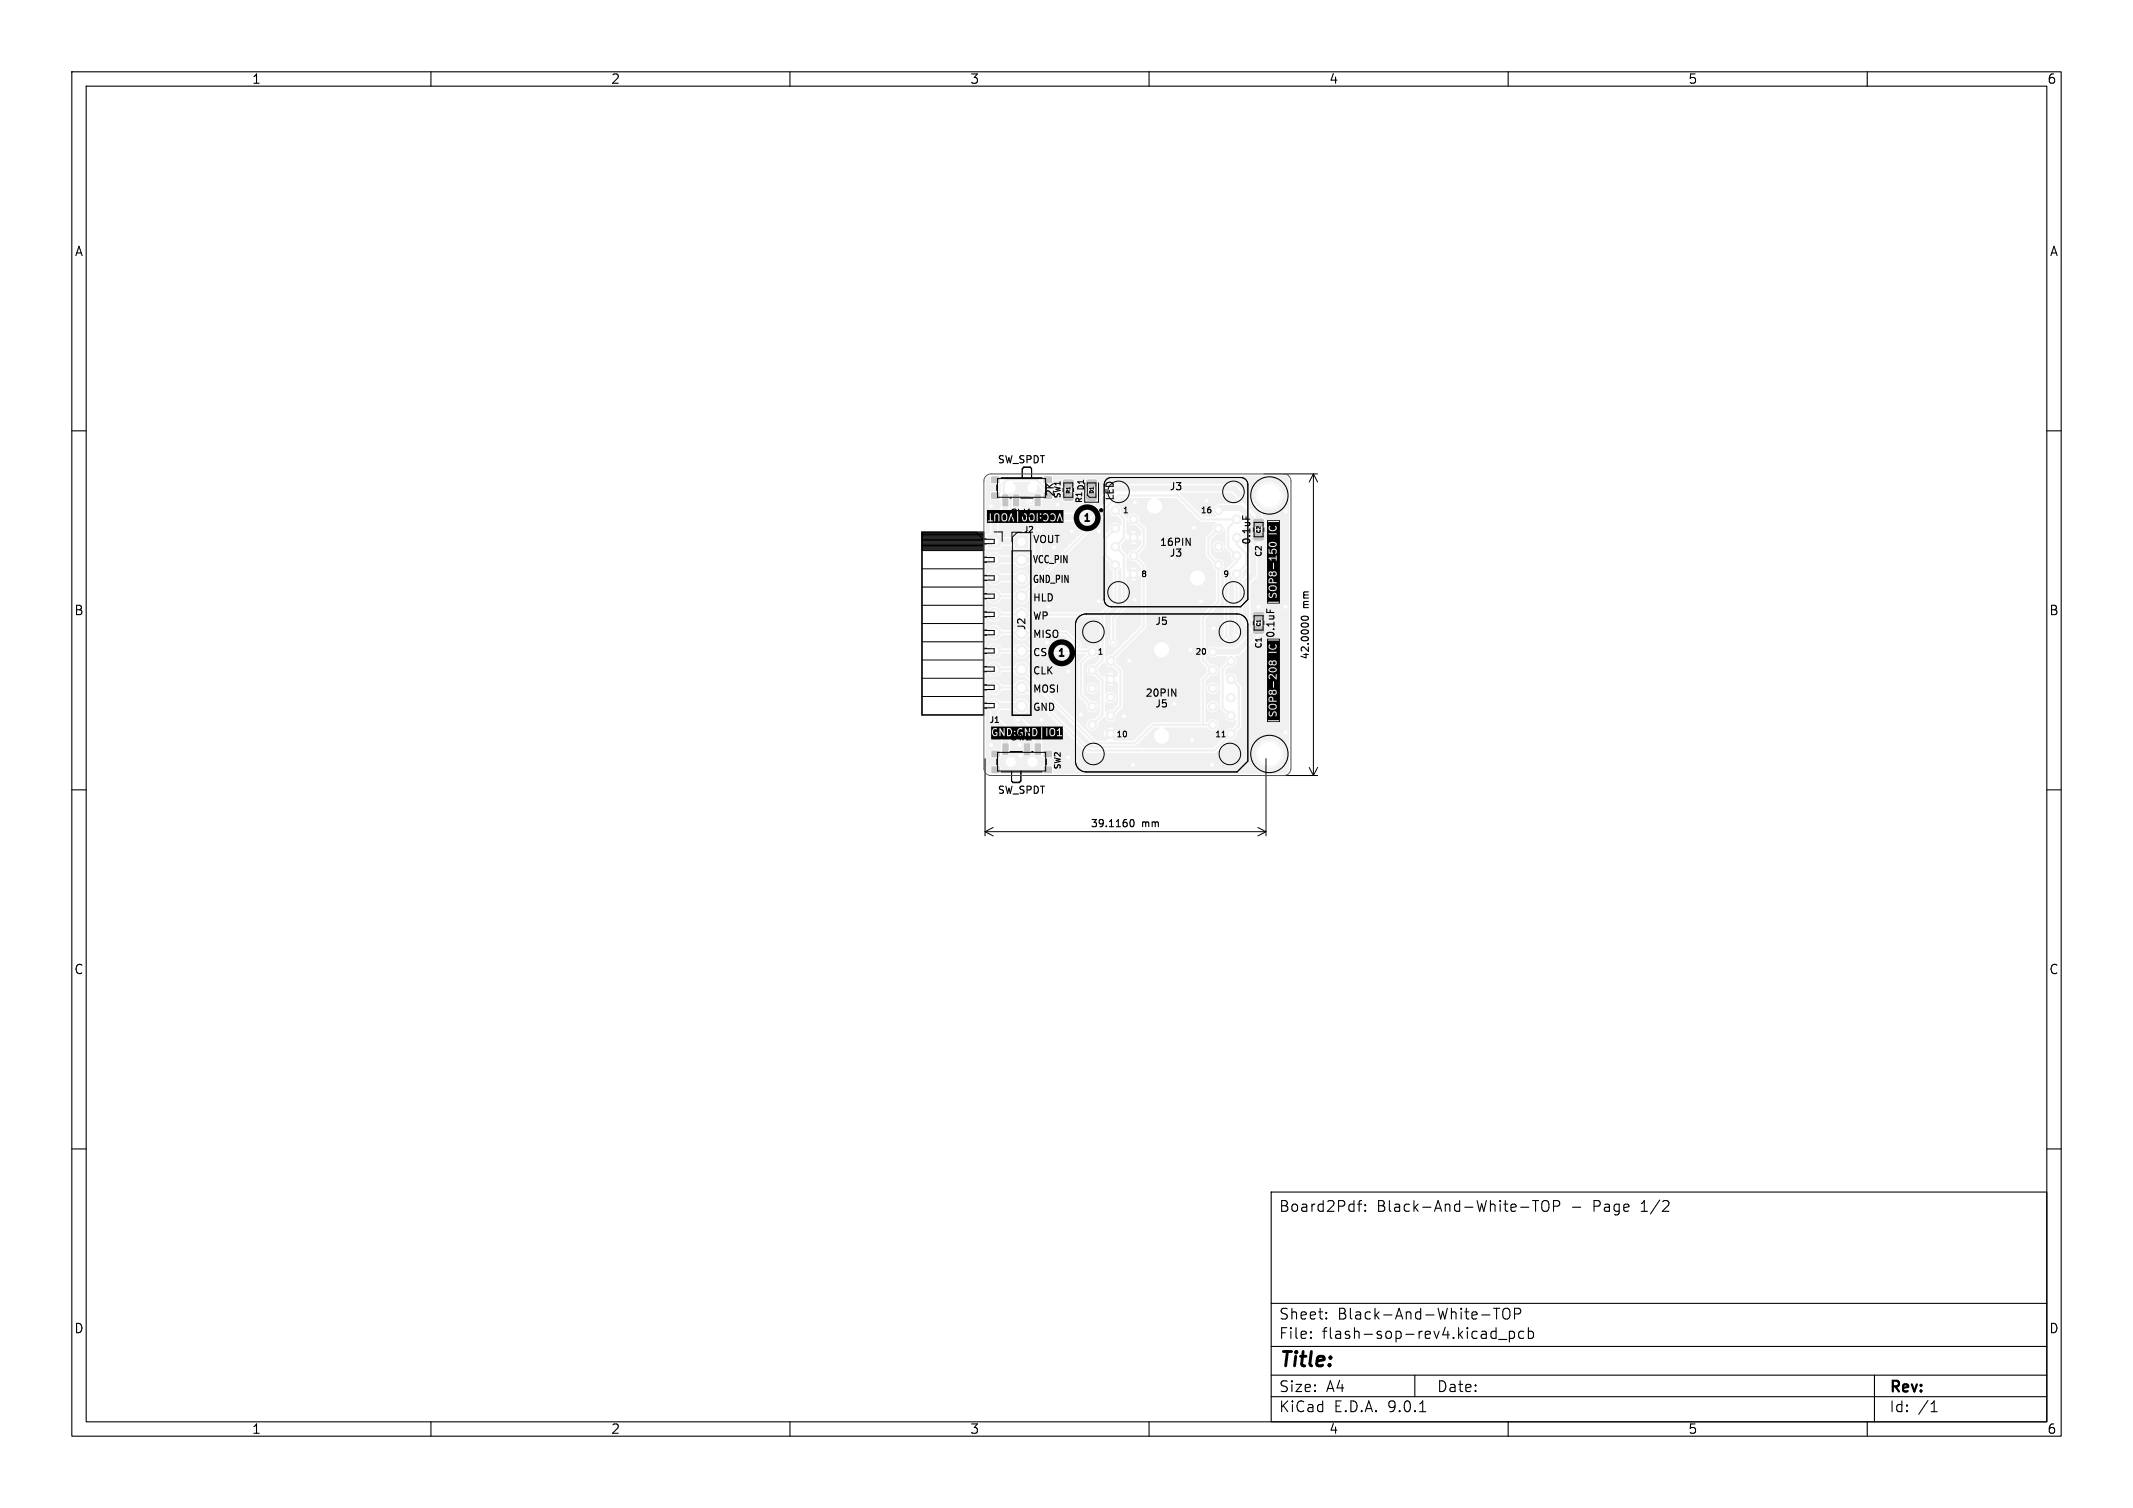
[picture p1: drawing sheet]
<svg xmlns="http://www.w3.org/2000/svg" width="297mm" height="210mm" viewBox="0 0 297 210" stroke-linecap="round" stroke-linejoin="round" font-family="sans-serif">
<g fill="#f0f0f0" stroke="#f0f0f0" stroke-width=".14">
<path d="M151.4 68.8l1.1-.1 .2 .2v.6l-.2 .2h-1l-.2-.3z"/>
<path d="M151.4 66.9l1.1-.1 .2 .3v.5l-.2 .2h-1l-.2-.2z"/>
<path d="M174.6 72.4l1.2-.1 .2 .3v.5l-.3 .2h-1l-.2-.2z"/>
<path d="M174.6 74.3l1.2-.1 .2 .3v.5l-.3 .2h-1l-.2-.2z"/>
<path d="M145.4 68.6h1v.8h-1z"/>
<path d="M145.4 66.4h1v.8h-1z"/>
<path d="M138.1 68.6h1v.8h-1z"/>
<path d="M138.1 66.4h1v.8h-1z"/>
<path d="M144.1 68.9h.7v1.5h-.7z"/>
<path d="M141.1 68.9h.7v1.5h-.7z"/>
<path d="M139.6 68.9h.7v1.5h-.7z"/>
<path d="M137.6 74.6h1.7v1.7h-1.7z"/>
<path d="M174.6 87.3l1.2-.1 .2 .3v.5l-.3 .2h-1l-.2-.2z"/>
<path d="M174.6 85.4l1.2-.1 .2 .3v.5l-.3 .2h-1l-.2-.2z"/>
<path d="M141.4 74.6h1.7v1.7h-1.7z"/>
<path d="M138.1 104.6h1v.8h-1z"/>
<path d="M138.1 106.8h1v.8h-1z"/>
<path d="M145.4 104.6h1v.8h-1z"/>
<path d="M145.4 106.8h1v.8h-1z"/>
<path d="M139.7 103.6h.6v1.5h-.6z"/>
<path d="M142.6 103.6h.7v1.5h-.7z"/>
<path d="M144.1 103.6h.7v1.5h-.7z"/>
<path d="M148.1 68.7h1.2l.1 .2v.6l-.2 .2h-1l-.2-.3z"/>
<path d="M148.1 66.9l1.2-.1 .1 .3v.6l-.2 .2-1-.1-.2-.2z"/>
<circle cx="155.3" cy="71.1" r=".6"/>
<circle cx="157.8" cy="72.3" r=".6"/>
<circle cx="155.3" cy="73.6" r=".6"/>
<circle cx="157.8" cy="74.9" r=".6"/>
<circle cx="155.3" cy="76.1" r=".6"/>
<circle cx="157.8" cy="77.4" r=".6"/>
<circle cx="155.3" cy="78.7" r=".6"/>
<circle cx="157.8" cy="79.9" r=".6"/>
<circle cx="172.2" cy="79.9" r=".6"/>
<circle cx="169.7" cy="78.7" r=".6"/>
<circle cx="172.2" cy="77.4" r=".6"/>
<circle cx="169.7" cy="76.1" r=".6"/>
<circle cx="172.2" cy="74.9" r=".6"/>
<circle cx="169.7" cy="73.6" r=".6"/>
<circle cx="172.2" cy="72.3" r=".6"/>
<circle cx="169.7" cy="71.1" r=".6"/>
<circle cx="152.1" cy="90.8" r=".6"/>
<circle cx="154.6" cy="92.1" r=".6"/>
<circle cx="152.1" cy="93.3" r=".6"/>
<circle cx="154.6" cy="94.6" r=".6"/>
<circle cx="152.1" cy="95.9" r=".6"/>
<circle cx="154.6" cy="97.1" r=".6"/>
<circle cx="152.1" cy="98.4" r=".6"/>
<circle cx="154.6" cy="99.7" r=".6"/>
<circle cx="152.1" cy="100.9" r=".6"/>
<circle cx="154.6" cy="102.2" r=".6"/>
<circle cx="171.4" cy="102.2" r=".6"/>
<circle cx="168.9" cy="100.9" r=".6"/>
<circle cx="171.4" cy="99.7" r=".6"/>
<circle cx="168.9" cy="98.4" r=".6"/>
<circle cx="171.4" cy="97.1" r=".6"/>
<circle cx="168.9" cy="95.9" r=".6"/>
<circle cx="171.4" cy="94.6" r=".6"/>
<circle cx="168.9" cy="93.3" r=".6"/>
<circle cx="171.4" cy="92.1" r=".6"/>
<circle cx="168.9" cy="90.8" r=".6"/>
<circle cx="138.4" cy="77.9" r=".85"/>
<circle cx="138.4" cy="80.5" r=".85"/>
<circle cx="138.4" cy="83" r=".85"/>
<circle cx="138.4" cy="85.6" r=".85"/>
<circle cx="138.4" cy="88.1" r=".85"/>
<circle cx="138.4" cy="90.6" r=".85"/>
<circle cx="138.4" cy="93.2" r=".85"/>
<circle cx="138.4" cy="95.7" r=".85"/>
<circle cx="138.4" cy="98.3" r=".85"/>
<circle cx="142.2" cy="78" r=".85"/>
<circle cx="142.2" cy="80.5" r=".85"/>
<circle cx="142.2" cy="83.1" r=".85"/>
<circle cx="142.2" cy="85.6" r=".85"/>
<circle cx="142.2" cy="88.1" r=".85"/>
<circle cx="142.2" cy="90.7" r=".85"/>
<circle cx="142.2" cy="93.2" r=".85"/>
<circle cx="142.2" cy="95.8" r=".85"/>
<circle cx="142.2" cy="98.3" r=".85"/>
<circle cx="176.7" cy="105" r="1.7"/>
<circle cx="176.7" cy="69" r="1.7"/>
<circle cx="150.7" cy="70.5" r=".4"/>
<circle cx="150" cy="89.8" r=".4"/>
<circle cx="155" cy="89.5" r=".4"/>
<circle cx="172.2" cy="88.5" r=".4"/>
<circle cx="143.5" cy="69.7" r=".4"/>
<circle cx="144.5" cy="73.8" r=".4"/>
<circle cx="141.8" cy="100.2" r=".4"/>
<circle cx="170.7" cy="89" r=".4"/>
<circle cx="166" cy="103" r=".4"/>
<circle cx="148.7" cy="93.5" r=".4"/>
<circle cx="168" cy="69.7" r=".4"/>
<circle cx="179" cy="71.3" r=".4"/>
<circle cx="168.7" cy="106.5" r=".4"/>
<circle cx="167.3" cy="83.7" r=".4"/>
<circle cx="145.8" cy="89.5" r=".4"/>
<circle cx="158" cy="70" r=".4"/>
<circle cx="153" cy="74" r=".4"/>
<circle cx="157.7" cy="106.5" r=".4"/>
<circle cx="165.7" cy="90.5" r=".4"/>
<circle cx="154" cy="67" r=".4"/>
<circle cx="175.3" cy="84.5" r=".4"/>
<circle cx="143.5" cy="89.5" r=".4"/>
<circle cx="145" cy="100.2" r=".4"/>
<circle cx="143.5" cy="92" r=".4"/>
<circle cx="142.1" cy="105.2" r=".4"/>
<circle cx="147.3" cy="70.3" r=".4"/>
<circle cx="148.7" cy="105.5" r=".4"/>
<circle cx="138" cy="103.8" r=".4"/>
<circle cx="158" cy="83.5" r=".4"/>
<circle cx="157.3" cy="92" r=".4"/>
<circle cx="138" cy="70.5" r=".4"/>
<circle cx="163.5" cy="98" r=".4"/>
<circle cx="146" cy="84.5" r=".4"/>
<circle cx="156.5" cy="99.8" r=".4"/>
<circle cx="166.3" cy="73.5" r=".4"/>
<circle cx="179" cy="84.5" r=".4"/>
<circle cx="175.3" cy="75.8" r=".4"/>
<circle cx="142" cy="103.8" r=".4"/>
<circle cx="150.5" cy="99.5" r=".4"/>
<circle cx="153" cy="83.7" r=".4"/>
<circle cx="169" cy="87.5" r=".4"/>
<circle cx="146.8" cy="76.3" r=".4"/>
<circle cx="173.5" cy="67" r=".4"/>
<circle cx="149.2" cy="74" r=".4"/>
<circle cx="179" cy="102" r=".4"/>
</g>
<g fill="none" stroke="#f0f0f0" stroke-width=".3">
<path d="M145.5 68l-1.2-1.2h-4.1l-.5 .5v1.2l.3 .2v1M147.2 68l1.2 1.2h.3M152 67.3h-3.3M152 69.2l-1.3 1.3M155.3 71.1l1.2 1.2v2.6l-1.2 1.2 1.2 1.2v7.2l-1.5 1.5v3.5M155.3 73.6l-1.3 1.3v2.5l1.3 1.3v5.1l-1.8 1.8M157.8 72.3l1.5 1.4v2.3l-1.5 1.4 1.5 1.4v8.5l-4.7 4.6v.2l1.4 1.3v4.9l-1.4 1.4M169.7 73.6l-1.5 1.4v2.3l1.5 1.4v5.1l-2.2 2.2v6l1.4 1.3-1.4 1.4v6.2M172.2 74.9v.9l1.3 1.3v1.5l-1.3 1.3v8.6M138.4 88.1h3.8M138.4 90.6h3.8M138.4 93.2h3.8"/>
<path d="M138.4 95.7h3.8M138.4 85.6h3.8M138.4 83h3.8M142.2 88.1h6.2l1.6 1.7M142.2 90.7h9.8l.1 .1-1.6 1.6v4.4l1.6 1.6M142.2 93.2l10.3 10.3h5.5l2.6-2.6h8.3M142.2 83.1l11.4-11.4v-.6l2.1-2.1h8.3l3.3 3.3h4.9l-1.2 1.2v2.7l1.2 1.2v.9l-1.5 1.4v9.3M142.2 85.6h11.3M153.5 85.6v6.3l-1.4 1.4 1.4 1.4v4.8l-1.4 1.4M171.4 94.6l1.1 1.1v5.4l-3.4 3.4h-17.6l-8.7-8.7h-.6M171.4 92.1l-1.1 1.1v5.3l1.1 1.2"/>
</g>
<path d="M138.4 77.9l5.4 .1M140 69.7v1.3l-1.6 1.6v2.8h3.8M141.5 69.7v1.3M142.5 72h8.7l4-4h16.5l3.5 3.5v1.3h-.7M144.5 69.7l-1 .1M144.5 73.8v3.5M169.7 71.1l.3-.3h2.8l2 2M173.5 75.8l1 1v3.2l-1 1v5.3l1.4 1.4 .3 .1-3 3h-3.3M138.4 80.5h3.8M142.2 98.3h-3.8v1.9l1.6 1.6v2.5M141.7 100.3l2.8 2.7v1.3M142.5 103.8l.5 .5v.5l-.5 .5h-.4" fill="none" stroke="#f0f0f0" stroke-width=".81"/>
<path d="M175.2 74.7v1.1" fill="none" stroke="#f0f0f0" stroke-width=".25"/>
<g fill="#f0f0f0">
<path d="M141 67.1h2.4l.1 .1a.72 .72 0 0 0-.4 1 .72 .72 0 0 0 .9 .4 .72 .72 0 0 0 .4-1l.1-.1 .8 .8a.16 .16 0 0 1 0 .1 .16 .16 0 0 1-.1 .2l-.1 .3-.2-.2h-.8l-.2 .4a.67 .67 0 0 0-1 .5 .67 .67 0 0 0 .8 .7 .15 .15 0 0 1 .2 0 .15 .15 0 0 1 .1 .2l.1 .1h.9l.2-1h1.3v-1.2h.1h.5l.7 .7 .1 .5 .2 .2 1.2 .1 .2-.2 .1-.2 .1-.7-.3-.3-1.2-.1-.9-.8h-1.7l.1-.2h.8l.1-.1v-.3h1.2l.1 .8 .3 .2h1.1l.4-.3h1.3l.5 .3h1l.3-.1 .1-.3v-.7l-.4-.3h-1l-.5 .4h-1.3l-.4-.4h-1.1l-.2 .2-.2 .2h-1.2v-.6l.1-.1h32a.75 .75 0 0 1 .8 .7v40a.75 .75 0 0 1-.8 .7h-32h-.1v-1l-.2-.1-1.1 .1-.1 1h-.1h-5.7h-.1l-.1-1-1.1-.1-.2 .2v.9a.59 .59 0 0 1-.6-.7v-1h2.7a.7 .7 0 0 0 .7 .8 .7 .7 0 0 0 .8-.8h1.5v.2a.7 .7 0 0 0 1.1 .5 .7 .7 0 0 0 0-1.2 .7 .7 0 0 0-1.1 .5h-1.5l-.1-.1a.7 .7 0 0 0-.7-.5 .7 .7 0 0 0-.7 .6h-2.7v-7.5l.5 .6v1.2l.2 .3 1.4 1.4v2.4l-1.4 .1-.1 .9 .2 .2h1.1l.2-.4 .2 .1h.8l.1-.1 .1-3.5-.1-.3-1.2-1.2h1.8l.2 .4 2.6 2.6 .1 2 .9 .1 .2-.1 .1 .3 .2 .1h1.1l.1-.2v-.5h28.2v.2a1.9 1.9 0 0 0 2.9 1.5 1.9 1.9 0 0 0 0-3.2 1.9 1.9 0 0 0-2.9 1.5h-28.2v-.4l-.1-.1h-1.4v-1.5l-.1-.3-2.9-2.8a.62 .62 0 0 0-1 .4h-1.8l-.3-.3v-.7l.3-.3h2.1a1.07 1.07 0 0 0 1.5 .2 1.07 1.07 0 0 0 0-1.6 1.07 1.07 0 0 0-1.5 .2l-2.1-.1a1.08 1.08 0 0 0-1.9 .4l-.1-.1v-1.8l.1-.1a1.13 1.13 0 0 0 1 .8 1.13 1.13 0 0 0 1.1-.7h1.7a1.14 1.14 0 0 0 1.8 .4l8.5 8.4h17.7l1.9-1.9a.9 .9 0 0 0 1.1-1.1l.7-.7v-5.6l-.7-.7a.84 .84 0 0 0-.4-1 .84 .84 0 0 0-1 .2l-.2-.1v-.6l.6-.6a.86 .86 0 0 0 .9-.4 .86 .86 0 0 0-.1-1l.6-.2 2.8-2.8h.5l.3-.4v-.6l-.2-.3-.2-.1h-.7l-1-1v-4.7l.9-.9 .1-.3v-3.4l-.1-.3-.9-.9v-1.4l.6-.6h1.1l.2-.1 .2-.3v-.6l-.3-.4v-.7l-.2-.3-2.2-2.2h1.3a1.9 1.9 0 0 0 2.7 1.8 1.9 1.9 0 0 0 .4-3.2 1.9 1.9 0 0 0-3 1.1l-.1 .3h-1.3l-1.4-1.4-.3-.1h-16.6l-.3 .1-1.9 1.8h-.1v-.6l-.2-.2h-1.4l-.2 .4v.7l-.3 .3a.62 .62 0 0 0-.6 .7 .62 .62 0 0 0 .7 .5 .62 .62 0 0 0 .5-.8l.4-.4h.6l-1.4 1.5h-8.2l-.7-.7-.1-1.9h-1l-.1 .8v1.6l1.2 1.3 .3 .1h8.9l.3-.1 1.5-1.5 .2 .1-.1 .5-10.6 10.5a1.16 1.16 0 0 0-1.4 .6h-1.8a1.08 1.08 0 0 0-1-.7 1.08 1.08 0 0 0-1 .7l-.1-.1v-1.7l.1-.1a1.13 1.13 0 0 0 1.9 .3h2.1a1.06 1.06 0 0 0 1.5 .2 1.06 1.06 0 0 0 0-1.6 1.06 1.06 0 0 0-1.5 .2h-2.1a1.07 1.07 0 0 0-1.1-.5 1.07 1.07 0 0 0-.8 .8l-.1-.1v-1.8l.1-.1a1.12 1.12 0 0 0 1.9 .4h2.1a1.11 1.11 0 0 0 1.8 0h.6l.3-.1 1-1v-3.8a.61 .61 0 0 0-.6-.6 .61 .61 0 0 0-.6 .6v3.3l-.4 .4h-.4a1.1 1.1 0 0 0-1.7-.1h-2.1a1.07 1.07 0 0 0-1.1-.4 1.07 1.07 0 0 0-.8 .8l-.1-.1v-1.3l.3 .2h1.7l.2-.2 .1-.3h1.5l.1 .1v.3l.2 .1h1.7l.2-.1v-1.8l-.1-.2h-1.8l-.2 .1-.1 .3h-1.5l-.2-.4-.4-.1 .1-1.5 1.4-1.4 .1-.3v-1.5l-.2-.9 .1-.1a.74 .74 0 0 0 .9-.5 .74 .74 0 0 0-.4-.9z"/>
<path d="M137.3 93.5h.1a1.13 1.13 0 0 0 1 .7 1.13 1.13 0 0 0 1.1-.7l1.7 .1a1.16 1.16 0 0 0 1.5 .6l9.7 9.6 5.6 .1 2.7-2.6h.7l.1 .1a1.06 1.06 0 0 0-.8 1.5 1.06 1.06 0 0 0 1.6 .4 1.06 1.06 0 0 0 .1-1.6l-.4-.3v-.1h6.1a.82 .82 0 0 0 1.3 .2 .82 .82 0 0 0-.1-1.3 .82 .82 0 0 0-1.2 .4l-.2-.1v-2.2h.2a.8 .8 0 0 0 1 .9 .8 .8 0 0 0 .3-1.4 .8 .8 0 0 0-1.3 .4v.1h-.2v-2.5h.2a.8 .8 0 0 0 1 .8 .8 .8 0 0 0 .3-1.3 .8 .8 0 0 0-1.3 .3v.2h-.2v-.9l.7-.8a.84 .84 0 0 0 1.1-.8 .84 .84 0 0 0-1.1-.8l-.7-.7v-5.6l2.1-2.2v-4.6a.84 .84 0 0 0 .4-1.1 .84 .84 0 0 0-1-.4l-.8-.8v-1.9l.8-.8a.93 .93 0 0 0 1.1-.8l.1 .1v2.3h-.1a.81 .81 0 0 0-1.2-.6 .81 .81 0 0 0-.1 1.3 .81 .81 0 0 0 1.3-.4l.1-.1 .8 .9v.5l.4 .6-1.4 1.5v8.8a.62 .62 0 0 0 0 .9 .62 .62 0 0 0 .9 0 .62 .62 0 0 0-.2-.9v-8.6l.2-.2 .1 .2a1.02 1.02 0 0 0 .4 .8v7.3a.62 .62 0 0 0 0 .9 .62 .62 0 0 0 .9 0 .62 .62 0 0 0-.1-.9v-7.3a.92 .92 0 0 0 .4-1.1l.7-.7h.2v.9l-.9 .8-.1 .3v5.4l.1 .3 1.2 1.3-2.2 2.2h-2.7a.81 .81 0 0 0-1.1 .2 .81 .81 0 0 0 .2 1.1 .81 .81 0 0 0 1.1 0h1.2l.1 .1a1.01 1.01 0 0 0-.2 .9l-.7 .8v5.4l.7 .8a.85 .85 0 0 0 .5 1 .85 .85 0 0 0 1-.2v.8l-.4 .4a.9 .9 0 0 0-1.1 1.1l-1.7 1.6h-17.2l-8.4-8.3a1.09 1.09 0 0 0-.9-1.1 1.09 1.09 0 0 0-1.2 .7h-1.8a1.08 1.08 0 0 0-1-.7 1.08 1.08 0 0 0-1 .7l-.1-.1z"/>
<path d="M137.3 85.9l.1-.1a1.13 1.13 0 0 0 1 .8 1.13 1.13 0 0 0 1.1-.7h1.7a1.11 1.11 0 0 0 1.1 .8 1.11 1.11 0 0 0 1-.7h9.8v5.7l-.7 .8a.84 .84 0 0 0-1.1 .8 .84 .84 0 0 0 1.1 .8l.7 .8v4.5l-.8 .8a.81 .81 0 0 0-1 1 .81 .81 0 0 0 1.4 .2h1.5l.4 .5 .5-.5-.4-.1-.5 .1h-1.5l.2-.4v-.3l.9-.9a.84 .84 0 0 0 1.1 .6 .84 .84 0 0 0 .5-1l1-1v-5l-1-1v-.8l1.2-1.2h4.1a1.06 1.06 0 0 0 1.4 1.1 1.06 1.06 0 0 0 .4-1.8 1.06 1.06 0 0 0-1.8 .5v.2h-4.1l3-3v-7h6.1a1.06 1.06 0 0 0 1.4 1.1 1.06 1.06 0 0 0 .4-1.8 1.06 1.06 0 0 0-1.8 .5v.2h-6.1v-1.7l-1-1v-.6l1-1.1v-2.3l-1-1.1a.82 .82 0 0 0-.6-1.1 .82 .82 0 0 0-1 .8h-.1l-.8-.9a.95 .95 0 0 0-1-1.2l.8-.8h4.4l.1 .1a1.06 1.06 0 0 0-.5 1.6 1.06 1.06 0 0 0 1.7 0 1.06 1.06 0 0 0-.5-1.6l.1-.1h2.7l3.2 3.2 2.2 .1v.2a.89 .89 0 0 0-.4 1l-1 1v2.4l1 1.1a.98 .98 0 0 0 .4 1.1v4.2l-2.2 2.3v6l1 1.1v.5l-1 1v6h-6.7l-2.6 2.5h-2.6l-.6-.5-.5 .5h-1.4l-1.1-1h2.1l.1 .6 .4-.5 .1 .1a.34 .34 0 0 0 .4 .2 .34 .34 0 0 0 .3-.3l.4 .5 .1-.4-.1-.5-.4 .4a.37 .37 0 0 0-.4-.3 .37 .37 0 0 0-.4 .3l-.4-.4-.1 .3h-2.1l-8.4-8.4a1.11 1.11 0 0 0-.5-1.4 1.11 1.11 0 0 0-1.5 .5h-1.8a1.08 1.08 0 0 0-1-.7 1.08 1.08 0 0 0-1 .8l-.1-.1v-1.8l.1-.1a1.13 1.13 0 0 0 1 .8 1.13 1.13 0 0 0 1.1-.7h1.7a1.11 1.11 0 0 0 1.1 .7 1.11 1.11 0 0 0 1-.7l7.9 .1v.1l-1.1 1.1v4.6l1.2 1.3a.81 .81 0 0 0 .7 1 .81 .81 0 0 0 .9-.9 .81 .81 0 0 0-1.1-.7l-.9-1v-.8h.4a.8 .8 0 0 0 1.1 .8 .8 .8 0 0 0 .2-1.3 .8 .8 0 0 0-1.3 .3v.2h-.4v-3.2l.9-1a.83 .83 0 0 0 1-.5 .83 .83 0 0 0-.3-1 .83 .83 0 0 0-1.1 .2h-.9l-.1-.1a.64 .64 0 0 0 .1-.7 .64 .64 0 0 0-.6-.4l-1.5-1.3h-5.2a1.11 1.11 0 0 0-1-.7 1.11 1.11 0 0 0-1 .7l-1.8-.1a1.08 1.08 0 0 0-1-.6 1.08 1.08 0 0 0-1 .7l-.1-.1z"/>
<path d="M152.9 93l.9-.8a.95 .95 0 0 0 1.1 .7l.7 .7v.6l-.1 .1-.1-.1-.4 .4 .4 .4 .2-.1v.1v3.1l-.7 .8a1.26 1.26 0 0 0-1 .3v-1.6a.82 .82 0 0 0 1.5-.1 .82 .82 0 0 0-1-1.1l-.4 .2h-.1v-1.2l.7 .1 .5-.1-.5-.5-.4 .5h-.3v-.4l.4-.4a.33 .33 0 0 0 .4 .3 .33 .33 0 0 0 .2-.5 .33 .33 0 0 0-.6 .1l-.1 .1-.4-.4-.1 .2h-.1l-.5-.6h1.1l.4 .4 .5-.4-.4-.1-.5 .1h-1.1l-.2-.2z"/>
<path d="M156.9 77.5h.1a.96 .96 0 0 0 1.1 .7l.8 .8v.7h-.2l-.1-.2-.4 .4 .4 .5 .1-.2h.2v6.9l-4.1 4.1-.5 .1-.3 .3-.1-.1v-5.7l1.7-1.9 .1-4.4 .3-.4 .1 .1v5.1l-1.4 1.6-.1 3.1a.63 .63 0 0 0-.1 .9 .63 .63 0 0 0 1 0 .63 .63 0 0 0-.1-.9v-2.9l1.5-1.6v-3.8l.9 .1 .5-.1-.5-.4-.4 .4h-.5v-.3h.1l.5-.5a.33 .33 0 0 0 .4 .4 .33 .33 0 0 0 .2-.6 .33 .33 0 0 0-.6 .1l-.1 .1-.4-.4-.1 .1v-.4h.5l.4 .4 .5-.4-.4-.2-1 .2z"/>
<path d="M137.3 88.4h.1a1.13 1.13 0 0 0 1 .8 1.13 1.13 0 0 0 1.1-.7h1.7a1.15 1.15 0 0 0 1 .7 1.15 1.15 0 0 0 1.1-.7h4.9l1.2 1.1 .2 .6-.1 .1h-6.2a1.15 1.15 0 0 0-1-.7 1.15 1.15 0 0 0-1.1 .7h-1.7a1.11 1.11 0 0 0-1.1-.7 1.11 1.11 0 0 0-1 .8l-.1-.1z"/>
<path d="M137.3 83.3h.1a1.13 1.13 0 0 0 1 .8 1.13 1.13 0 0 0 1.1-.7h1.7a1.11 1.11 0 0 0 1.4 .6 1.11 1.11 0 0 0 .6-1.4l10.7-10.7 .1-.6 .4-.4a.95 .95 0 0 0 1.2 1l.5 .5v.8a.85 .85 0 0 0-1.1-.3 .85 .85 0 0 0-.5 .9l-.9 1v2.6l.9 1a.98 .98 0 0 0 .4 1.1v4.1l-1.6 1.6-10 .1a1.15 1.15 0 0 0-1-.8 1.15 1.15 0 0 0-1.1 .7h-1.7a1.12 1.12 0 0 0-1.1-.7 1.12 1.12 0 0 0-1 .8l-.1-.1z"/>
<path d="M156.9 72.4h.1a.99 .99 0 0 0 1.1 .7l.8 .8v.7h-.2l-.1-.2-.4 .5 .4 .4 .1-.2h.2v.7l-.8 .8a.98 .98 0 0 0-1.1 .8l-.9-1v-.5l.2-.2h1.1l.4 .1 .5-.1-.5-.5-.4 .5h-1.1l.5-.6 .2 .2 .5-.5a.33 .33 0 0 0 .4 .4 .33 .33 0 0 0 .2-.6 .33 .33 0 0 0-.6 .1l-.1 .1-.4-.4-.1 .1v-.4h.5l.4 .4 .5-.4-.4-.1-1 .1z"/>
<path d="M137.5 66.5a.24 .24 0 0 1 .4-.1v.8l.1 .2h1.4v1.1l-1.3-.1-.2 .2v.8l.1 .2h1.3l.1 1.1-1.5 1.6-.1 2-.5 .2v-.1v-7.4z"/>
<path d="M164.3 68.7l7.2-.1 1.4 1.4-.1 .1-3.1 .1a.89 .89 0 0 0-.8 .7 .89 .89 0 0 0 .5 1l-.1 .1h-1.8z"/>
</g>
<g fill="#fff" stroke="#fff" stroke-width=".14">
<circle cx="176.7" cy="105" r="1.6"/>
<circle cx="176.7" cy="69" r="1.6"/>
<circle cx="150.8" cy="70.5" r=".2"/>
<circle cx="150" cy="89.7" r=".2"/>
<circle cx="155" cy="89.5" r=".2"/>
<circle cx="172.2" cy="88.5" r=".2"/>
<circle cx="143.5" cy="69.8" r=".2"/>
<circle cx="144.5" cy="73.8" r=".2"/>
<circle cx="141.7" cy="100.3" r=".2"/>
<circle cx="170.8" cy="89" r=".2"/>
<circle cx="166" cy="103" r=".2"/>
<circle cx="148.8" cy="93.5" r=".2"/>
<circle cx="168" cy="69.8" r=".2"/>
<circle cx="179" cy="71.2" r=".2"/>
<circle cx="168.8" cy="106.5" r=".2"/>
<circle cx="167.2" cy="83.8" r=".2"/>
<circle cx="145.7" cy="89.5" r=".2"/>
<circle cx="158" cy="70" r=".2"/>
<circle cx="153" cy="74" r=".2"/>
<circle cx="157.8" cy="106.5" r=".2"/>
<circle cx="165.8" cy="90.5" r=".2"/>
<circle cx="175.2" cy="84.5" r=".2"/>
<circle cx="143.5" cy="89.5" r=".2"/>
<circle cx="145" cy="100.3" r=".2"/>
<circle cx="143.5" cy="92" r=".2"/>
<circle cx="142.1" cy="105.3" r=".2"/>
<circle cx="147.2" cy="70.2" r=".2"/>
<circle cx="148.8" cy="105.5" r=".2"/>
<circle cx="138" cy="103.7" r=".2"/>
<circle cx="158" cy="83.5" r=".2"/>
<circle cx="157.2" cy="92" r=".2"/>
<circle cx="138" cy="70.5" r=".2"/>
<circle cx="163.5" cy="98" r=".2"/>
<circle cx="146" cy="84.5" r=".2"/>
<circle cx="156.5" cy="99.7" r=".2"/>
<circle cx="166.2" cy="73.5" r=".2"/>
<circle cx="179" cy="84.5" r=".2"/>
<circle cx="175.2" cy="75.8" r=".2"/>
<circle cx="142" cy="103.7" r=".2"/>
<circle cx="150.5" cy="99.5" r=".2"/>
<circle cx="153" cy="83.7" r=".2"/>
<circle cx="169" cy="87.5" r=".2"/>
<circle cx="146.8" cy="76.2" r=".2"/>
<circle cx="173.5" cy="67" r=".2"/>
<circle cx="149.2" cy="74" r=".2"/>
<circle cx="179" cy="102" r=".2"/>
<circle cx="143.7" cy="67.9" r=".45"/>
<circle cx="140.7" cy="67.9" r=".45"/>
<circle cx="160.7" cy="70.5" r=".8"/>
<circle cx="166.7" cy="80.5" r=".8"/>
<circle cx="155.3" cy="71.1" r=".32"/>
<circle cx="157.8" cy="72.3" r=".32"/>
<circle cx="155.3" cy="73.6" r=".32"/>
<circle cx="157.8" cy="74.9" r=".32"/>
<circle cx="155.3" cy="76.1" r=".32"/>
<circle cx="157.8" cy="77.4" r=".32"/>
<circle cx="155.3" cy="78.7" r=".32"/>
<circle cx="157.8" cy="79.9" r=".32"/>
<circle cx="172.2" cy="79.9" r=".33"/>
<circle cx="169.7" cy="78.7" r=".33"/>
<circle cx="172.2" cy="77.4" r=".33"/>
<circle cx="169.7" cy="76.1" r=".33"/>
<circle cx="172.2" cy="74.9" r=".33"/>
<circle cx="169.7" cy="73.6" r=".33"/>
<circle cx="172.2" cy="72.3" r=".33"/>
<circle cx="169.7" cy="71.1" r=".33"/>
<circle cx="161.7" cy="90.5" r=".8"/>
<circle cx="161.7" cy="102.5" r=".8"/>
<circle cx="152.1" cy="90.8" r=".33"/>
<circle cx="154.6" cy="92.1" r=".33"/>
<circle cx="152.1" cy="93.3" r=".33"/>
<circle cx="154.6" cy="94.6" r=".33"/>
<circle cx="152.1" cy="95.9" r=".33"/>
<circle cx="154.6" cy="97.1" r=".33"/>
<circle cx="152.1" cy="98.4" r=".33"/>
<circle cx="154.6" cy="99.7" r=".33"/>
<circle cx="152.1" cy="100.9" r=".33"/>
<circle cx="154.6" cy="102.2" r=".33"/>
<circle cx="171.4" cy="102.2" r=".32"/>
<circle cx="168.9" cy="100.9" r=".32"/>
<circle cx="171.4" cy="99.7" r=".32"/>
<circle cx="168.9" cy="98.4" r=".32"/>
<circle cx="171.4" cy="97.1" r=".32"/>
<circle cx="168.9" cy="95.9" r=".32"/>
<circle cx="171.4" cy="94.6" r=".32"/>
<circle cx="168.9" cy="93.3" r=".32"/>
<circle cx="171.4" cy="92.1" r=".32"/>
<circle cx="168.9" cy="90.8" r=".32"/>
<circle cx="138.4" cy="75.4" r=".5"/>
<circle cx="138.4" cy="77.9" r=".5"/>
<circle cx="138.4" cy="80.5" r=".5"/>
<circle cx="138.4" cy="83" r=".5"/>
<circle cx="138.4" cy="85.6" r=".5"/>
<circle cx="138.4" cy="88.1" r=".5"/>
<circle cx="138.4" cy="90.6" r=".5"/>
<circle cx="138.4" cy="93.2" r=".5"/>
<circle cx="138.4" cy="95.7" r=".5"/>
<circle cx="138.4" cy="98.3" r=".5"/>
<circle cx="142.2" cy="75.4" r=".5"/>
<circle cx="142.2" cy="78" r=".5"/>
<circle cx="142.2" cy="80.5" r=".5"/>
<circle cx="142.2" cy="83.1" r=".5"/>
<circle cx="142.2" cy="85.6" r=".5"/>
<circle cx="142.2" cy="88.1" r=".5"/>
<circle cx="142.2" cy="90.7" r=".5"/>
<circle cx="142.2" cy="93.2" r=".5"/>
<circle cx="142.2" cy="95.8" r=".5"/>
<circle cx="142.2" cy="98.3" r=".5"/>
<circle cx="140.7" cy="106.1" r=".45"/>
<circle cx="143.7" cy="106.1" r=".45"/>
</g>
<g fill="#c4c4c4" stroke="#c4c4c4" stroke-width=".14">
<path d="M151.4 68.8l1.1-.1 .2 .2v.6l-.2 .2h-1l-.2-.3z"/>
<path d="M151.4 66.9l1.1-.1 .2 .3v.5l-.2 .2h-1l-.2-.2z"/>
<path d="M174.6 72.4l1.2-.1 .2 .3v.5l-.3 .2h-1l-.2-.2z"/>
<path d="M174.6 74.3l1.2-.1 .2 .3v.5l-.3 .2h-1l-.2-.2z"/>
<path d="M145.4 68.6h1v.8h-1z"/>
<path d="M145.4 66.4h1v.8h-1z"/>
<path d="M138.1 68.6h1v.8h-1z"/>
<path d="M138.1 66.4h1v.8h-1z"/>
<path d="M144.1 68.9h.7v1.5h-.7z"/>
<path d="M141.1 68.9h.7v1.5h-.7z"/>
<path d="M139.6 68.9h.7v1.5h-.7z"/>
<path d="M174.6 87.3l1.2-.1 .2 .3v.5l-.3 .2h-1l-.2-.2z"/>
<path d="M174.6 85.4l1.2-.1 .2 .3v.5l-.3 .2h-1l-.2-.2z"/>
<path d="M138.1 104.6h1v.8h-1z"/>
<path d="M138.1 106.8h1v.8h-1z"/>
<path d="M145.4 104.6h1v.8h-1z"/>
<path d="M145.4 106.8h1v.8h-1z"/>
<path d="M139.7 103.6h.6v1.5h-.6z"/>
<path d="M142.6 103.6h.7v1.5h-.7z"/>
<path d="M144.1 103.6h.7v1.5h-.7z"/>
<path d="M148.1 68.7h1.2l.1 .2v.6l-.2 .2h-1l-.2-.3z"/>
<path d="M148.1 66.9l1.2-.1 .1 .3v.6l-.2 .2-1-.1-.2-.2z"/>
</g>
<g fill="none" stroke="#000" stroke-width=".75">
<circle cx="151.4" cy="72.1" r="1.5"/>
<circle cx="147.8" cy="90.9" r="1.5"/>
</g>
<g fill="none" stroke="#000" stroke-width=".15">
<path d="M10 10h277v190h-277zM12 12h273v186h-273zM60 10v2M110 10v2M160 10v2M210 10v2M260 10v2M10 60h2M165.2 75l.5 1v-1M173 71.8v.5M285 60h2M163.2 96l.5 1v-1"/>
<path d="M176.4 84.8v.5M181.2 86a.59 .59 0 0 1 1 .1 .57 .57 0 0 1-1-.1zM10 110h2M138.6 100.6h.4M157.5 114.2l.1-.1a.53 .53 0 0 1 .3 .5 .53 .53 0 0 1-.3 .5 .66 .66 0 0 1-.1-.9zM285 110h2M10 160h2M177 166h108v32h-108zM189 167.7h.6M189.6 167.2l-.3 .1-.1 .1v1.3M190.1 168.6h.1l-.1 .1M190.1 168.6h-.1l.1 .1"/>
<path d="M190.1 167.8v.1M190.1 168.6v.1M190.1 167.8h.1l-.1 .1M190.1 167.8h-.1l.1 .1M211.7 168.1h1.2M213.4 167.2h.8M213.8 167.2v1.5M214.9 167.3a.5 .5 0 0 1 .5-.1 .5 .5 0 0 1 .3 .5v.5a.5 .5 0 0 1-.5 .5 .5 .5 0 0 1-.5-.5v-.5zM216.3 168h.6a.41 .41 0 0 0 .3-.4 .41 .41 0 0 0-.3-.4h-.6v1.5M232.2 167.3a.41 .41 0 0 1 .1 .5l-.8 .9h.9M285 160h2M60 198v2"/>
<path d="M110 198v2M160 198v2M177 194.5h108M177 191.5h108M177 187.5h108M177 181.5h108M182.5 186.3h.1l-.1 .1M182.5 186.3v.1M182.5 185.5v.1M182.5 185.5h.1l-.1 .1M184.7 183.6v.1M184.7 183.6h-.1l.1 .1"/>
<path d="M184.7 182.8v.1M184.7 182.8h-.1l.1 .1M197 191.5v3M197.7 196.6h.8M206.3 183.1h1.2M207.9 185.4l.4 .1M208 182.2h.8M208.3 184.9v1.5M208.3 186.3l-.4 .1M208.4 182.2v1.5M208.7 186.5h1.1M209.5 182.3a.5 .5 0 0 1 .5-.1 .5 .5 0 0 1 .2 .5v.5a.5 .5 0 0 1-.5 .5 .5 .5 0 0 1-.5-.5v-.5z"/>
<path d="M210 198v2M210.2 185.5l.4-.1 .3 .3v.4l-.2 .2-.1 .1-.4-.1M210.2 185.4v1.5M210.9 183h.6a.41 .41 0 0 0 .3-.4 .41 .41 0 0 0-.3-.4h-.6v1.5M212.2 185.5l-.5-.1-.2 .3v.4l.1 .2 .1 .1 .5-.1M212.8 185.5l.4-.1 .3 .3v.4l-.1 .2-.2 .1-.4-.1M212.8 184.9v1.5M260 198v2M261 191.5v6.5M268.9 196.6h.8M269 195.5l.3-.4v1.5"/>
<circle cx="176.7" cy="69" r="2.6"/>
<circle cx="176.7" cy="105" r="2.6"/>
</g>
<g fill="#000">
<path d="M139.6 71.7l.2-.1 .3 .1v.5l-.2 .3-.3-.1zM143.4 71.7l.2-.1 .3 .1v.5l-.2 .3-.3-.1zM137.4 71h10.7v1.8h-10.7v-.3l.2 .1h.6v-.1h-.2v-.8h.4v.9h.2v-.8l.1-.2 .3 .2 .1 .8h.1v-.7h.2l.1 .5 .1 .2 .8-.1 .1 .1 .3-.8 .3 .8 .1-.1-.4-1-.4 1h-.3l.2-.3v-.3l-.1-.3-.3-.1h-.3l-.2 .4h-.2l-.1-.3-.2-.1h-.3l-.2 .2h-.4v-.2h-.1l-.1 1h-.4v-1.3h4.2l.1 1.5h.1v-.8h.5l.1 .6 .3 .1 .3-.2v-.5h.2l.1 .5 .2 .2h.3l.2-.2 .1-.2v-.3l-.2-.4h.4v1l.1 .1 .1-.5h.3l.1 .1 .1-.1-.1-.1-.4 .1v-.5h.3l.1 .1 .3-.1 .1 .1a.29 .29 0 0 1 .5 .1 .37 .37 0 0 1 0 .5 .37 .37 0 0 1-.4 .1h-.2l.1 .2h.5l.2-.5-.1-.5 .4 .1a.29 .29 0 0 1 .5 .1 .37 .37 0 0 1 0 .5 .37 .37 0 0 1-.4 .1l-.1 .1 .2 .1 .3-.1 .5 .1 .3-.8 .2 .8h.2l-.4-1.1-.4 1h-.4l.2-.2v-.3l-.1-.4-.3-.1-.4 .1h-.3l-.3-.1-.4 .1h-.2l-.1-.1-.1 .1h-.3l-.1-.1h-.1h-.8l-.2 .1-.1 .3h-.2l-.1-.3-.3-.1-.2 .1-.1 .3h-.5l-.1-.8-.1 .1h-4.2zM176.8 79.7l.3 .1-.2 .3-.1-.1zM176.8 75.7a.54 .54 0 0 1 .8 .2 .51 .51 0 0 1-.8-.1zM176.8 96.3l.1-.1 .2 .1-.2 .3-.1-.1zM176.8 92.1l.3 .1-.2 .3-.1-.1zM176.8 80.7h.3l.1 .4h-.4zM176.8 97.2h.3l.1 .4h-.4zM176.8 93.2a.54 .54 0 0 1 .8 .1 .51 .51 0 0 1-.8-.1zM176.9 81.7h.6l.1 .3-.2 .2-.5-.1-.1-.1zM176.9 98.2h.6l.1 .3-.2 .2-.5-.1-.1-.1z"/>
<path d="M176.4 72.4h1.8v11.7h-1.8v-.2h.2h1.5l-.1-.1-1.6 .1v-1.1h.2v.2l.3 .3 .3-.1 .2-.5 .2 .1v.4l.1 .1 .1-.2v-.3l-.3-.2-.3 .1-.2 .4-.2-.1v-.4l-.2 .2h-.2v-1h.2l.1 .4 .3 .1h.6l.2-.3-.1-.3-.3-.2-.6 .1-.2 .2h-.2v-1h.2l.1 .4h1.1l-.1-.1h-.4v-.4l-.2-.2-.3 .1-.2 .2h-.2v-1h.2l.1 .3 .2 .2 .2-.1 .4 .1 .3-.3-.1-.3-.2-.1-.4 .1-.2-.1-.3 .2h-.2v-1.4h.8l.1 .8h.1v-.8h-1v-.7h.2l.4 .4 .1-.1-.2-.2h.7v.3l.2-.1-.1-.6-.1 .3h-1.2v-1.2h.2l.1 .6h.5v-.4l.1-.1h.2l.1 .1v.4l.2-.2v-.3l-.3-.2-.4 .1-.1 .5-.2-.1-.1-.4h-.3v-.7h.2l.1 .3 .4 .1 .4-.1 .3-.2-.1-.3-.4-.1h-.4l-.3 .3h-.2v-1.5l.3 .1h1.1l-.1-.1h-1.3v-.8h.2l.2 .4 .5 .1 .4-.3v-.4l-.1-.1-.1 .1a.29 .29 0 0 1-.1 .5 .37 .37 0 0 1-.4 0 .37 .37 0 0 1-.1-.4l-.1-.2-.2 .3h-.2v-.9l.2 .1h1.4l.1-.1h-1.7zM140.4 101.5a.42 .42 0 0 1 .4 .5 .42 .42 0 0 1-.4 .4zM143.9 101.5a.42 .42 0 0 1 .4 .5 .42 .42 0 0 1-.4 .4zM146.3 101.6l.1-.1 .3 .1 .1 .5-.2 .3-.3-.1zM138 101.2h10v1.8h-10v-1.1h.1l.1 .5 .3 .1 .4-.1v-.4h-.4l.2 .1v.2a.41 .41 0 0 1-.4-.4 .41 .41 0 0 1 .5-.4h.4v1h.1v-.8l.4 .8h.2v-1h.3l.1 1 .5-.1h.4l.1 .1h.1l-.1-.2-.1 .1h-.4l.1-.5h.3l.1 .1 .1-.1h.2l.1 .5 .3 .1 .4-.1-.1-.4h-.2l.2 .1-.1 .2a.41 .41 0 0 1-.4-.4 .41 .41 0 0 1 .5-.4h.4v1h.1v-.8l.5 .8h.1v-1h.3l.1 1h.4l.2-.3v-.5l-.4-.3h-.7v.8l-.5-.8-.1 .1-.8-.1-.3 .5h-.2l-.1-.1-.4 .1-.1-.3-.3-.2-.6 .1-.1-.1-.1 .8-.4-.8h-.9l-.3 .5h-.1v-.5h7v1.5l.1-.1v-1.3h.6v1h.1v-.7h.3l.1 .6 .2 .1h.2l.3-.2v-.6l.4 .1 .1-.1v.7h-.2v.1h.7l-.3-.1-.1-1-.3 .3h-.3l-.1-.3h-.4l-.2 .2-.1 .2h-.3v-.4l-.7 .1v-.2l-.1 .1h-7zM176.4 88.9h1.8v11.7h-1.8v-.2h.2h1.5l-.1-.1-1.6 .1v-1.1h.2v.2l.3 .3 .3-.1 .2-.5 .2 .1v.4l.1 .1 .1-.2v-.3l-.3-.2-.3 .1-.2 .4-.2-.1v-.4l-.2 .2h-.2v-1h.2l.1 .4 .3 .1h.6l.2-.3-.1-.3-.3-.2-.6 .1-.2 .2h-.2v-1h.2l.1 .4h1.1l-.1-.1h-.4v-.4l-.2-.2-.3 .1-.2 .2h-.2v-1h.2l.1 .3 .2 .2 .2-.1 .4 .1 .3-.3-.1-.3-.2-.1-.4 .1-.2-.1-.3 .2h-.2v-1.4h.8l.1 .8h.1v-.8h-1v-.8h.2v.3l.2 .2 .1-.1-.1-.4 .1-.1 .2 .1 .6 .5h.1l-.1-.7h-.1v.5l-.6-.5h-.2l-.2 .2h-.2v-.9h.2l.1 .3 .4 .1h.4l.3-.3-.1-.3-.4-.1-.4 .1-.3 .2h-.2v-1h.2l.1 .3 .2 .2 .2-.1 .4 .1 .3-.3-.1-.3-.2-.1-.4 .1-.2-.1-.3 .2h-.2v-1.4l.3 .1h1.1l-.1-.1h-1.3v-.8h.2l.2 .4 .5 .1 .4-.3 .1-.2-.2-.3a.43 .43 0 0 1-.3 .7 .43 .43 0 0 1-.5-.4v-.3l-.2 .3h-.2v-.9l.2 .1h1.4l.1-.1h-1.7z"/>
<circle cx="177.4" cy="79.9" r=".23"/>
<circle cx="177.4" cy="96.4" r=".23"/>
<circle cx="177.4" cy="92.3" r=".23"/>
</g>
<path d="M151.1 72.6h.6M147.5 91.4h.6" fill="none" stroke="#000" stroke-width=".25"/>
<g fill="none" stroke="#000" stroke-width=".14">
<path d="M128.3 74.1h8.7v25.5h-8.7zM128.3 74.2h8.7M128.3 74.3h8.7M128.3 74.4h8.7M128.3 74.5h8.7M128.3 74.7h8.7M128.3 74.8h8.7M128.3 74.9h8.7M128.3 75h8.7M128.3 75.1h8.7M128.3 75.3h8.7M128.3 75.4h8.7"/>
<path d="M128.3 75.5h8.7M128.3 75.6h8.7M128.3 75.7h8.7M128.3 75.8h8.7M128.3 76h8.7M128.3 76.1h8.7M128.3 76.2h8.7M128.3 76.3h8.7M128.3 76.4h8.7M128.3 76.6h8.7M128.3 76.7h8.7M128.3 79.2h8.7"/>
<path d="M128.4 74.1h7.5l1 1v24.4h-8.5zM136.9 75.1h1.5v.6h-1.5M136.9 77.6h1.5v.6h-1.5M137 75h.3M137 75.8h.3M137 77.6h.4M137 78.3h.4M138.4 74.1h1.1v1.3M138.8 67.5v.8M138.9 66.7h6.7v2.6h-6.7zM139.4 66.5h5.7M140.6 69.4h.2"/>
<path d="M140.9 76.7h2.7v22.9h-2.7zM141.6 74.2h1.9v25.4h-2.5v-24.8zM142.1 69.4h1.7M142.2 74.1h-1.3v1.3M142.3 65.2v1.5M143.6 65.2v1.4M148.1 67.3h1.3v2h-1.3zM149.5 68v.5M151 67.3v2.6h2v-2.6M151.4 67.3h1.2v2h-.9l-.3-.3M154 66.8l.4-.2 .4-.1h17.9a1 1 0 0 1 1.1 1v16l-1 1h-18a1 1 0 0 1-1.1-1l.1-16v-.3zM174.6 72.8h1.3v2h-1.3"/>
<path d="M176 73.5v.5M176 66h7.5M182.9 66v42M182.9 66l.6 1.1M182.9 66l-.6 1.1M128.3 81.8h8.7M128.3 84.3h8.7M128.3 86.8h8.7M128.3 89.4h8.7M128.3 91.9h8.7M128.3 94.5h8.7M128.3 97h8.7"/>
<path d="M136.9 80.2h1.5v.6h-1.5M136.9 82.7h1.5v.6h-1.5M136.9 85.3h1.5v.6h-1.5M136.9 87.8h1.5v.6h-1.5M136.9 90.3h1.5v.6h-1.5M136.9 92.9h1.5v.6h-1.5M136.9 95.4h1.5v.6h-1.5M136.9 98h1.5v.6h-1.5M137 80.1h.4M137 80.8h.4M137 82.7h.4M137 83.4h.4"/>
<path d="M137 85.2h.4M137 85.9h.4M137 87.7h.4M137 88.5h.4M137 90.3h.4M137 91h.4M137 92.8h.4M137 93.5h.4M137 95.4h.4M137 96.1h.4M137 97.9h.4M137 98.6h.4"/>
<path d="M150.2 85.9l.4-.3 .6-.1h21.1a1.5 1.5 0 0 1 1.5 1.5v19l-1.6 1.5h-21a1.5 1.5 0 0 1-1.5-1.5l.1-19 .1-.6zM174.5 86.5v.5M174.6 85.8h1.3v2h-1.3zM176 86.5v.5M137.2 105.7v10.7M137.2 115.8h39.1M137.2 115.8l1.1 .6M138.3 115.2l-1.1 .6M138.8 105.7v.8M138.9 104.8h6.7v2.6h-6.7zM139.4 107.5h5.7M140.6 104.7h1.8"/>
<path d="M142.1 107.4v1.4l-.1 .2h-1l-.1-.2v-1.4M142.1 108.7l-.2 .2h-.9l-.1-.2M143.6 104.7h.3M145.7 105.7v.8M170.2 102.6h.4M175.1 115.2l1.2 .6M176 108h7.5M176.3 105.7v10.7M176.3 115.8l-1.2 .6M182.3 106.9l.6 1.1M183.5 106.9l-.6 1.1"/>
<circle cx="155.7" cy="68.5" r="1.5"/>
<circle cx="171.8" cy="68.5" r="1.5"/>
<circle cx="152.2" cy="88" r="1.5"/>
<circle cx="155.7" cy="82.5" r="1.5"/>
<circle cx="171.2" cy="88" r="1.5"/>
<circle cx="171.8" cy="82.5" r="1.5"/>
<circle cx="152.2" cy="105" r="1.5"/>
<circle cx="171.2" cy="105" r="1.5"/>
</g>
<g fill="#000" stroke="#000" stroke-width=".14">
<circle cx="153.3" cy="71.1" r=".23"/>
<circle cx="149.2" cy="90.8" r=".23"/>
</g>
<path d="M137.3 66.3l.3-.2 .4-.1h40.7a1 1 0 0 1 1.1 1l-.1 40a1 1 0 0 1-1 1h-40.7a1 1 0 0 1-1-1v-40l.1-.4z" fill="none" stroke="#575757" stroke-width=".14"/>
<text font-size="2.8" x="178" y="190.9">Title:</text>
<g font-size="2.1">
<text x="178" y="169">Board2Pdf:</text>
<text x="191.7" y="169">Black-And-White-TOP</text>
<text x="218.8" y="169">-</text>
<text x="222" y="169">Page</text>
<text x="228.7" y="169">1/2</text>
<text x="178" y="184">Sheet:</text>
<text x="186.2" y="184">Black-And-White-TOP</text>
<text x="178" y="186.7">File:</text>
<text x="184.1" y="186.7">flash-sop-rev4.kicad_pcb</text>
<text x="178" y="196.9">KiCad</text>
<text x="178" y="194.1">Size:</text>
<text x="184.7" y="194.1">A4</text>
<text x="185.7" y="196.9">E.D.A.</text>
<text x="193.3" y="196.9">9.0.1</text>
<text x="200" y="194.1">Date:</text>
<text x="263" y="194.3">Rev:</text>
<text x="263" y="196.9">Id:</text>
<text x="267.1" y="196.9">/1</text>
</g>
<g font-size="1.8">
<text x="35" y="11.9">1</text>
<text x="85" y="11.9">2</text>
<text x="135" y="11.9">3</text>
<text x="185" y="11.9">4</text>
<text x="235" y="11.9">5</text>
<text x="285" y="11.9">6</text>
<text x="10.3" y="35.9">A</text>
<text x="285.4" y="35.9">A</text>
<text x="10.3" y="85.9">B</text>
<text x="285.3" y="85.9">B</text>
<text x="10.3" y="135.9">C</text>
<text x="285.3" y="135.9">C</text>
<text x="10.3" y="185.9">D</text>
<text x="285.3" y="185.9">D</text>
<text x="35" y="199.9">1</text>
<text x="85" y="199.9">2</text>
<text x="135" y="199.9">3</text>
<text x="185" y="199.9">4</text>
<text x="235" y="199.9">5</text>
<text x="285" y="199.9">6</text>
</g>
<g font-size="1.4">
<text x="138.8" y="64.7">SW_SPDT</text>
<text x="146.9" y="69.2" transform="rotate(-90 146.9 69.2)">2K</text>
<text x="155.3" y="69.8" transform="rotate(-90 155.3 69.8)">LED</text>
<text x="162.8" y="68.5">J3</text>
<text x="140.6" y="72.2">SW1</text>
<text x="143.8" y="75.7">VOUT</text>
<text x="150.6" y="73">1</text>
<text x="161.4" y="76.2">16PIN</text>
<text x="162.8" y="77.7">J3</text>
<text x="174.3" y="75.9" transform="rotate(-90 174.3 75.9)">0.1uF</text>
<text x="143.8" y="78.5">VCC_PIN</text>
<text x="143.8" y="81.3">GND_PIN</text>
<text x="143.8" y="83.8">HLD</text>
<text x="143" y="87.9" transform="rotate(-90 143 87.9)">J2</text>
<text x="143.8" y="86.4">WP</text>
<text x="143.8" y="88.9">MISO</text>
<text x="160.8" y="87.2">J5</text>
<text x="177.7" y="88.9" transform="rotate(-90 177.7 88.9)">0.1uF</text>
<text x="182.5" y="84.7" transform="rotate(-90 182.5 84.7)">mm</text>
<text x="143.8" y="94">CLK</text>
<text x="143.8" y="91.4">CS</text>
<text x="147.1" y="91.8">1</text>
<text x="182.5" y="91.9" transform="rotate(-90 182.5 91.9)">42.0000</text>
<text x="143.8" y="96.5">MOSI</text>
<text x="143.8" y="99.1">GND</text>
<text x="159.4" y="97.2">20PIN</text>
<text x="160.8" y="98.7">J5</text>
<text x="140.6" y="103.3">SW2</text>
<text x="138.8" y="110.8">SW_SPDT</text>
<text x="151.8" y="115.4">39.1160</text>
<text x="159" y="115.4">mm</text>
</g>
<g font-size="1.1">
<text x="147.9" y="69.5" transform="rotate(-90 147.9 69.5)">SW1</text>
<text x="150.9" y="70.2" transform="rotate(-90 150.9 70.2)">R1 D1</text>
<text x="156.3" y="71.6">1</text>
<text x="167.2" y="71.6">16</text>
<text x="142.4" y="74.4">J2</text>
<text x="175.9" y="77.7" transform="rotate(-90 175.9 77.7)">C2</text>
<text x="158.9" y="80.5">8</text>
<text x="170.3" y="80.5">9</text>
<text x="152.8" y="91.3">1</text>
<text x="166.4" y="91.3">20</text>
<text x="175.9" y="90.4" transform="rotate(-90 175.9 90.4)">C1</text>
<text x="137.7" y="100.9">J1</text>
<text x="147.9" y="107.3" transform="rotate(-90 147.9 107.3)">SW2</text>
<text x="155.4" y="102.8">10</text>
<text x="169.2" y="102.8">11</text>
</g>
<g font-size=".7">
<text x="149.1" y="68.8" transform="rotate(-90 149.1 68.8)">R1</text>
<text x="152.4" y="68.8" transform="rotate(-90 152.4 68.8)">D1</text>
<text x="175.6" y="74.3" transform="rotate(-90 175.6 74.3)">C2</text>
<text x="175.6" y="87.3" transform="rotate(-90 175.6 87.3)">C1</text>
</g>
</svg>
